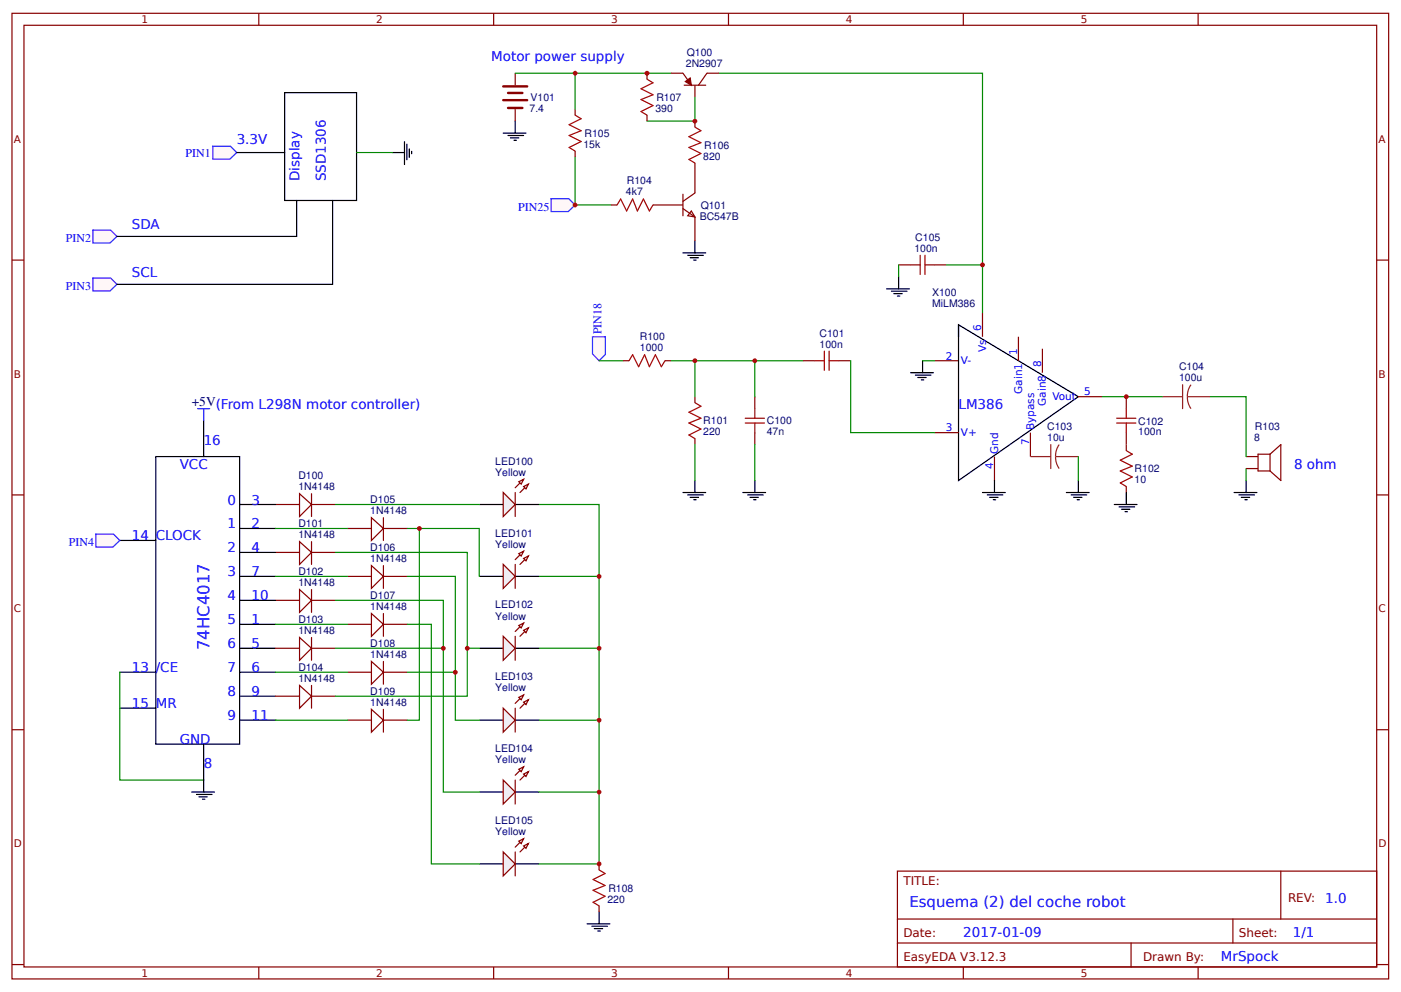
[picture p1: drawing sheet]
<svg xmlns="http://www.w3.org/2000/svg" width="312mm" height="221mm" viewBox="0 0 312 221" stroke-linecap="round" stroke-linejoin="round" font-family="sans-serif">
<g fill="none" stroke="#800" stroke-width=".27">
<path d="M2.7 3h306.4v214.9h-306.4zM5.3 5.6h301.1v209.7h-301.1zM57.6 3v2.6M109.9 3v2.6M162.2 3v2.6M214.4 3v2.6M266.7 3v2.6M2.7 57.9h2.6M306.4 57.9h2.7M138.7 80.3h1.3M148 80.3h1.4M154.7 88.3v1.3"/>
<path d="M154.7 97.6v1.4M168 88.3v2.7M168 96.3v2.7M2.7 110.2h2.6M306.4 110.2h2.7M2.7 162.4h2.6M306.4 162.4h2.7M199.8 193.9h106.6v21.4h-106.6zM285.1 193.9v10.7M2.7 214.7h2.6M57.6 215.3v2.6M109.9 215.3v2.6"/>
<path d="M162.2 215.3v2.6M199.8 204.6h106.6M199.8 209.9h106.6M214.4 215.3v2.6M251.8 209.9v5.4M266.7 215.3v2.6M274.4 204.6v5.3M306.4 214.7h2.7"/>
</g>
<path d="M140 80.3l.8-1.3 1.4 2.6 1.3-2.6 1.1 2.6 1.3-2.6 1.3 2.6 .8-1.3M154.7 89.6l1.3 .8-2.6 1.4 2.6 1.3-2.6 1.1 2.6 1.3-2.6 1.3 1.3 .8M165.9 94.2h4.3M165.9 93.1h4.3M168 91v2.1M168 94.2v2.1" fill="none" stroke="#a00000" stroke-width=".27"/>
<path d="M152 109.6h5.1M153.1 110.2h3.5M153.6 110.7h1.9M154.4 111.2h.6M154.7 107v2.6M165.4 109.6h5M166.4 110.2h3.5M167 110.7h1.8M167.8 111.2h.5M168 107v2.6" fill="none" stroke="#000" stroke-width=".27"/>
<path d="M149.4 80.3h5.3v8M154.7 80.3h13.3v8M154.7 99v8M168 99v8" fill="none" stroke="#080" stroke-width=".27"/>
<circle cx="154.7" cy="80.3" r=".53" fill="#c00"/>
<path d="M183.5 78.2v4.2M184.6 78.2v4.2M181.4 80.3h2.1M184.6 80.3h2.1" fill="none" stroke="#a00000" stroke-width=".27"/>
<path d="M178.7 80.3h2.7M186.7 80.3h2.7" fill="none" stroke="#800" stroke-width=".27"/>
<path d="M168 80.3h10.7" fill="none" stroke="#080" stroke-width=".27"/>
<circle cx="168" cy="80.3" r=".53" fill="#c00"/>
<path d="M114.7 16.3v2.7M114.7 24.3v2.7M218.7 69.6v5.4M226.7 75v5.3M232 77.6v5.4M208 80.3h5.4M208 96.3h5.4M229.4 96.3v5.3M240 88.3h5.4M250.7 88.3v2.7M250.7 96.3v2.7M221.4 101.6v5.4" fill="none" stroke="#800" stroke-width=".27"/>
<path d="M112 19.2h5.3M112 22.3h5.3M113.1 20.7h3.2M113.1 24h3.2" fill="none" stroke="#800" stroke-width=".53"/>
<path d="M258.7 88.3h4.5M263.2 85.6v5.4M264.3 88.3l.2 1.4 .6 1.3M264.3 88.3h5.1M265.1 85.6l-.6 1.3-.2 1.4" fill="none" stroke="#8d2323" stroke-width=".27"/>
<g fill="none" stroke="#000" stroke-width=".27">
<path d="M213.4 72.3v34.7l26.6-18.7-26.6-16v2.7M202.7 83h5.1M203.8 83.5h3.4M204.3 84h1.9M205.1 84.6h.5M205.4 80.3v2.7M218.7 109.6h5.1M219.8 110.2h3.4M220.3 110.7h1.9M221.1 111.2h.5M221.4 107v2.6M274.7 109.6h5.1"/>
<path d="M275.8 110.2h3.4M276.3 110.7h1.9M277.1 111.2h.5M277.4 107v2.6"/>
</g>
<path d="M189.4 80.3v16h18.6M205.4 80.3h2.6M245.4 88.3h13.3M277.4 104.3v2.7" fill="none" stroke="#080" stroke-width=".27"/>
<path d="M248.6 94.2h4.2M248.6 93.1h4.2M250.7 91v2.1M250.7 94.2v2.1" fill="none" stroke="#a00000" stroke-width=".27"/>
<circle cx="250.7" cy="88.3" r=".53" fill="#c00"/>
<path d="M250.7 100.3l1.3 .8-2.6 1.3 2.6 1.4-2.6 1 2.6 1.4-2.6 1.3 1.3 .8" fill="none" stroke="#a00000" stroke-width=".27"/>
<path d="M250.7 99v1.3M250.7 108.3v1.3" fill="none" stroke="#800" stroke-width=".27"/>
<path d="M237.4 109.6h5M238.4 110.2h3.5M239 110.7h1.8M239.8 111.2h.5M240 107v2.6M248 112.3h5.1M249.1 112.8h3.5M249.6 113.4h1.9M250.4 113.9h.6M250.7 109.6v2.7" fill="none" stroke="#000" stroke-width=".27"/>
<path d="M233.9 99v5.3M235.8 99l-.7 1.2-.1 1.4M229.4 101.6h4.5M235 101.6l.1 1.4 .7 1.3M235 101.6h5" fill="none" stroke="#8d2323" stroke-width=".27"/>
<path d="M240 101.6v5.4" fill="none" stroke="#080" stroke-width=".27"/>
<path d="M131.9 75l2.9-.1v4l-1.5 1.4-1.4-1.5z" fill="#fff7f8" stroke="#430aff" stroke-width=".27"/>
<path d="M202.7 59h2.1M204.8 56.8v4.3M205.9 59h2.1M205.9 56.8v4.3" fill="none" stroke="#a00000" stroke-width=".27"/>
<path d="M200 59h2.7M208 59h2.7M277.4 101.6h2.6M277.4 104.3h2.6M282.7 101.1l2.4-2.1v8l-2.4-2.2M282.7 101.1v3.7M282.7 101.1h-2.7v3.7h2.7" fill="none" stroke="#800" stroke-width=".27"/>
<path d="M197.4 64.3h5M198.4 64.8h3.5M199 65.4h1.8M199.8 65.9h.5M200 61.6v2.7" fill="none" stroke="#000" stroke-width=".27"/>
<path d="M269.4 88.3h8v13.3" fill="none" stroke="#080" stroke-width=".27"/>
<path d="M153.9 47l.8 1.3-1.6-.3z" fill="#fefefe" stroke="#800" stroke-width=".27"/>
<path d="M149.4 16.3h2.6l1.4 1.9M152.3 19h4.8M154.7 19v2.6M160 16.3h-2.6l-1.9 2.7M128 24.3v1.3M128 33.6v1.4M154.7 36.3v6.7l-2.7 1.8M154.7 27v1.3M136 45.6h1.4M145.4 45.6h6.6M152 46.4l2.7 1.9v5.3M152 43.2v4.8" fill="none" stroke="#800" stroke-width=".27"/>
<path d="M112 29.6h5.1M113.1 30.2h3.4M113.6 30.7h1.9M114.4 31.2h.5M114.7 27v2.6M152 56.3h5.1M153.1 56.8h3.5M153.6 57.4h1.9M154.4 57.9h.6M154.7 53.6v2.7" fill="none" stroke="#000" stroke-width=".27"/>
<path d="M128 25.6l1.3 .8-2.6 1.4 2.6 1.3-2.6 1.1 2.6 1.3-2.6 1.3 1.3 .8M154.7 28.3l1.3 .8-2.6 1.3 2.6 1.4-2.6 1 2.6 1.4-2.6 1.3 1.3 .8M137.4 45.6l.8-1.3 1.3 2.7 1.3-2.7 1.1 2.7 1.3-2.7 1.4 2.7 .8-1.4" fill="none" stroke="#a00000" stroke-width=".27"/>
<path d="M114.7 16.3h13.3v8M128 16.3h21.4M128 35v10.6h8M154.7 21.6v5.4h-10.7" fill="none" stroke="#080" stroke-width=".27"/>
<path d="M152.6 18.2l1-.8 .3 1.6z" fill="#800" stroke="#800" stroke-width=".27"/>
<circle cx="128" cy="16.3" r=".53" fill="#c00"/>
<path d="M122.6 44.2h4l1.4 1.4-1.5 1.5h-3.8z" fill="#fff7f8" stroke="#430aff" stroke-width=".27"/>
<circle cx="128" cy="45.6" r=".53" fill="#c00"/>
<path d="M160 16.3h58.7v53.3M210.7 59h8" fill="none" stroke="#080" stroke-width=".27"/>
<circle cx="218.7" cy="59" r=".53" fill="#c00"/>
<path d="M200 59v2.6" fill="none" stroke="#080" stroke-width=".27"/>
<path d="M144 17.6l1.4 .8-2.7 1.4 2.7 1.3-2.7 1.1 2.7 1.3-2.7 1.3 1.3 .8" fill="none" stroke="#a00000" stroke-width=".27"/>
<path d="M144 16.3v1.3M144 25.6v1.4" fill="none" stroke="#800" stroke-width=".27"/>
<g fill="#c00">
<circle cx="144" cy="16.3" r=".53"/>
<circle cx="154.7" cy="27" r=".53"/>
</g>
<path d="M133.3 80.3h5.4" fill="none" stroke="#080" stroke-width=".27"/>
<path d="M63.4 20.6h16v24h-16z" fill="none" stroke="#000" stroke-width=".27"/>
<path d="M47.3 32.6h4l1.4 1.4-1.5 1.4h-3.8z" fill="#fff7f8" stroke="#430aff" stroke-width=".27"/>
<path d="M52.7 34h10.7M87.4 34h2.6M90 31.6v5M90.6 32.1v3.5M91.1 33.2v1.8M91.6 33.7v.5" fill="none" stroke="#000" stroke-width=".27"/>
<path d="M79.4 34h8" fill="none" stroke="#080" stroke-width=".27"/>
<g fill="#fff7f8" stroke="#430aff" stroke-width=".27">
<path d="M20.6 51.2h4l1.4 1.4-1.5 1.5h-3.8z"/>
<path d="M20.6 61.9h4l1.4 1.4-1.5 1.5h-3.8z"/>
</g>
<g fill="none" stroke="#000" stroke-width=".27">
<path d="M66 44.6v8h-40M74 44.6v18.7h-48M45.3 93.6v8M34.7 101.6h18.6v64h-18.6zM53.3 112.3h8M53.3 117.6h8M26.7 120.3h8M53.3 123h8M53.3 128.3h8M53.3 133.6h8M53.3 139h8M26.7 149.6h8"/>
<path d="M26.7 157.6h8M53.3 144.3h8M53.3 149.6h8M53.3 155h8M45.3 165.6v8M53.3 160.3h8"/>
</g>
<path d="M44 91h2.7M45.3 91v2.6" fill="none" stroke="#00f" stroke-width=".27"/>
<path d="M21.3 118.9h4l1.4 1.4-1.6 1.5h-3.8z" fill="#fff7f8" stroke="#430aff" stroke-width=".27"/>
<path d="M26.7 149.6v24h18.6" fill="none" stroke="#080" stroke-width=".27"/>
<path d="M42.7 176.3h5M43.7 176.8h3.5M44.3 177.4h1.8M45.1 177.9h.5M45.3 173.6v2.7" fill="none" stroke="#000" stroke-width=".27"/>
<path d="M66.7 109.9l2.6 2.4-2.6 2.7z" fill="#fefefe" stroke="#800" stroke-width=".27"/>
<path d="M61.3 112.3h5.4M69.3 109.9v5.1M69.3 112.3h5.4" fill="none" stroke="#800" stroke-width=".27"/>
<path d="M66.7 120.6l2.6 2.4-2.6 2.6z" fill="#fefefe" stroke="#800" stroke-width=".27"/>
<path d="M61.3 123h5.4M69.3 120.6v5M69.3 123h5.4" fill="none" stroke="#800" stroke-width=".27"/>
<path d="M66.7 131.2l2.6 2.4-2.6 2.7z" fill="#fefefe" stroke="#800" stroke-width=".27"/>
<path d="M61.3 133.6h5.4M69.3 131.2v5.1M69.3 133.6h5.4" fill="none" stroke="#800" stroke-width=".27"/>
<path d="M66.7 141.9l2.6 2.4-2.6 2.7z" fill="#fefefe" stroke="#800" stroke-width=".27"/>
<path d="M61.3 144.3h5.4M69.3 141.9v5.1M69.3 144.3h5.4" fill="none" stroke="#800" stroke-width=".27"/>
<path d="M66.7 152.6l2.6 2.4-2.6 2.6z" fill="#fefefe" stroke="#800" stroke-width=".27"/>
<path d="M61.3 155h5.4M69.3 152.6v5M69.3 155h5.4" fill="none" stroke="#800" stroke-width=".27"/>
<path d="M82.7 115.2l2.6 2.4-2.6 2.7z" fill="#fefefe" stroke="#800" stroke-width=".27"/>
<path d="M77.3 117.6h5.4M85.3 115.2v5.1M85.3 117.6h5.4" fill="none" stroke="#800" stroke-width=".27"/>
<path d="M82.7 125.9l2.6 2.4-2.6 2.7z" fill="#fefefe" stroke="#800" stroke-width=".27"/>
<path d="M77.3 128.3h5.4M85.3 125.9v5.1M85.3 128.3h5.4" fill="none" stroke="#800" stroke-width=".27"/>
<path d="M82.7 136.6l2.6 2.4-2.6 2.6z" fill="#fefefe" stroke="#800" stroke-width=".27"/>
<path d="M77.3 139h5.4M85.3 136.6v5M85.3 139h5.4" fill="none" stroke="#800" stroke-width=".27"/>
<path d="M82.7 147.2l2.6 2.4-2.6 2.7z" fill="#fefefe" stroke="#800" stroke-width=".27"/>
<path d="M77.3 149.6h5.4M85.3 147.2v5.1M85.3 149.6h5.4" fill="none" stroke="#800" stroke-width=".27"/>
<path d="M82.7 157.9l2.6 2.4-2.6 2.7z" fill="#fefefe" stroke="#800" stroke-width=".27"/>
<path d="M85.3 157.9v5.1M77.3 160.3h5.4M85.3 160.3h5.4" fill="none" stroke="#800" stroke-width=".27"/>
<path d="M61.3 117.6h16M61.3 128.3h16M61.3 139h16M61.3 149.6h16M61.3 160.3h16" fill="none" stroke="#080" stroke-width=".27"/>
<path d="M106.7 112.3h5.3M114.7 112.3h5.3" fill="none" stroke="#000" stroke-width=".27"/>
<path d="M112 109.6l2.7 2.7-2.7 2.7z" fill="#efefef" stroke="#800" stroke-width=".27"/>
<path d="M116.5 106.7l-1.8 1.9M117.6 107.8l-1.9 1.8" fill="none" stroke="#800" stroke-width=".27"/>
<g fill="#efefef" stroke="#800" stroke-width=".27">
<path d="M116.5 108.3l1.1-.5-.5 1z"/>
<path d="M115.5 107.2l1-.5-.5 1.1z"/>
</g>
<path d="M114.7 109.6v5.4" fill="none" stroke="#800" stroke-width=".27"/>
<path d="M106.7 128.3h5.3M114.7 128.3h5.3" fill="none" stroke="#000" stroke-width=".27"/>
<path d="M112 125.6l2.7 2.7-2.7 2.7z" fill="#efefef" stroke="#800" stroke-width=".27"/>
<path d="M116.5 122.7l-1.8 1.9M117.6 123.8l-1.9 1.8" fill="none" stroke="#800" stroke-width=".27"/>
<g fill="#efefef" stroke="#800" stroke-width=".27">
<path d="M116.5 124.3l1.1-.5-.5 1z"/>
<path d="M115.5 123.2l1-.5-.5 1.1z"/>
</g>
<path d="M114.7 125.6v5.4" fill="none" stroke="#800" stroke-width=".27"/>
<path d="M106.7 144.3h5.3M114.7 144.3h5.3" fill="none" stroke="#000" stroke-width=".27"/>
<path d="M112 141.6l2.7 2.7-2.7 2.7z" fill="#efefef" stroke="#800" stroke-width=".27"/>
<path d="M116.5 138.7l-1.8 1.9M117.6 139.8l-1.9 1.8" fill="none" stroke="#800" stroke-width=".27"/>
<g fill="#efefef" stroke="#800" stroke-width=".27">
<path d="M116.5 140.3l1.1-.5-.5 1z"/>
<path d="M115.5 139.2l1-.5-.5 1.1z"/>
</g>
<path d="M114.7 141.6v5.4" fill="none" stroke="#800" stroke-width=".27"/>
<path d="M106.7 160.3h5.3M114.7 160.3h5.3" fill="none" stroke="#000" stroke-width=".27"/>
<path d="M112 157.6l2.7 2.7-2.7 2.7z" fill="#efefef" stroke="#800" stroke-width=".27"/>
<path d="M116.5 154.7l-1.8 1.9M117.6 155.8l-1.9 1.8" fill="none" stroke="#800" stroke-width=".27"/>
<g fill="#efefef" stroke="#800" stroke-width=".27">
<path d="M116.5 156.3l1.1-.5-.5 1z"/>
<path d="M115.5 155.2l1-.5-.5 1.1z"/>
</g>
<path d="M114.7 157.6v5.4" fill="none" stroke="#800" stroke-width=".27"/>
<path d="M106.7 176.3h5.3M114.7 176.3h5.3" fill="none" stroke="#000" stroke-width=".27"/>
<path d="M112 173.6l2.7 2.7-2.7 2.7z" fill="#efefef" stroke="#800" stroke-width=".27"/>
<path d="M116.5 170.7l-1.8 1.9M117.6 171.8l-1.9 1.8" fill="none" stroke="#800" stroke-width=".27"/>
<g fill="#efefef" stroke="#800" stroke-width=".27">
<path d="M116.5 172.3l1.1-.5-.5 1z"/>
<path d="M115.5 171.2l1-.5-.5 1.1z"/>
</g>
<path d="M114.7 173.6v5.4" fill="none" stroke="#800" stroke-width=".27"/>
<path d="M106.7 192.3h5.3M114.7 192.3h5.3" fill="none" stroke="#000" stroke-width=".27"/>
<path d="M112 189.6l2.7 2.7-2.7 2.7z" fill="#efefef" stroke="#800" stroke-width=".27"/>
<path d="M116.5 186.7l-1.8 1.9M117.6 187.8l-1.9 1.8" fill="none" stroke="#800" stroke-width=".27"/>
<g fill="#efefef" stroke="#800" stroke-width=".27">
<path d="M116.5 188.3l1.1-.5-.5 1.1z"/>
<path d="M115.5 187.3l1-.6-.5 1.1z"/>
</g>
<path d="M114.7 189.6v5.4M133.3 192.3v1.4M133.3 201.7v1.3" fill="none" stroke="#800" stroke-width=".27"/>
<path d="M133.3 193.7l1.4 .8-2.7 1.3 2.7 1.3-2.7 1.1 2.7 1.3-2.7 1.4 1.3 .8" fill="none" stroke="#a00000" stroke-width=".27"/>
<path d="M130.7 205.7h5.1M131.8 206.2h3.4M132.3 206.7h1.9M133.1 207.3h.5M133.3 203v2.7" fill="none" stroke="#000" stroke-width=".27"/>
<path d="M120 112.3h13.3v80h-13.3M120 128.3h13.3" fill="none" stroke="#080" stroke-width=".27"/>
<circle cx="133.3" cy="128.3" r=".53" fill="#c00"/>
<path d="M120 144.3h13.3" fill="none" stroke="#080" stroke-width=".27"/>
<circle cx="133.4" cy="144.3" r=".53" fill="#c00"/>
<path d="M120 160.3h13.3" fill="none" stroke="#080" stroke-width=".27"/>
<circle cx="133.3" cy="160.3" r=".53" fill="#c00"/>
<path d="M120 176.3h13.3" fill="none" stroke="#080" stroke-width=".27"/>
<g fill="#c00">
<circle cx="133.3" cy="176.3" r=".53"/>
<circle cx="133.3" cy="192.3" r=".53"/>
</g>
<path d="M74.7 112.3h32M74.7 123h29.3v21.3h2.7M74.7 133.6h24v42.7h8M90.7 128.3h10.6v32h5.4M90.7 139h5.3v53.3h10.7M74.7 144.3h24" fill="none" stroke="#080" stroke-width=".27"/>
<circle cx="98.7" cy="144.3" r=".53" fill="#c00"/>
<path d="M90.7 149.6h10.6" fill="none" stroke="#080" stroke-width=".27"/>
<circle cx="101.3" cy="149.6" r=".53" fill="#c00"/>
<path d="M104 144.3v10.7h-29.3" fill="none" stroke="#080" stroke-width=".27"/>
<circle cx="104" cy="144.3" r=".53" fill="#c00"/>
<path d="M90.7 117.6h16v10.7M93.3 117.6v42.7h-2.6" fill="none" stroke="#080" stroke-width=".27"/>
<circle cx="93.3" cy="117.6" r=".53" fill="#c00"/>
<text font-size="3.7" fill="#00f" x="46.6" y="144.7" transform="rotate(-90 46.6 144.7)">74HC4017</text>
<text font-size="3.3" fill="#00f" x="202.4" y="201.9">Esquema (2) del coche robot</text>
<g font-size="3" fill="#00f">
<text x="109.3" y="13.6">Motor power supply</text>
<text x="52.7" y="32">3.3V</text>
<text x="66.7" y="40.3" transform="rotate(-90 66.7 40.3)">Display</text>
<text x="72.6" y="40.4" transform="rotate(-90 72.6 40.4)">SSD1306</text>
<text x="29.3" y="51">SDA</text>
<text x="29.3" y="61.6">SCL</text>
<text x="213.4" y="91">LM386</text>
<text x="45.3" y="99">16</text>
<text x="40" y="104.3">VCC</text>
<text x="288" y="104.3">8 ohm</text>
<text x="50.7" y="112.3">0</text>
<text x="56" y="112.3">3</text>
<text x="50.7" y="117.6">1</text>
<text x="56" y="117.6">2</text>
<text x="29.3" y="120.3">14 CLOCK</text>
<text x="50.7" y="123">2</text>
<text x="56" y="123">4</text>
<text x="50.7" y="128.3">3</text>
<text x="56" y="128.3">7</text>
<text x="50.7" y="133.6">4</text>
<text x="56" y="133.6">10</text>
<text x="50.7" y="139">5</text>
<text x="56" y="139">1</text>
<text x="29.3" y="149.6">13 /CE</text>
<text x="50.7" y="144.3">6</text>
<text x="50.7" y="149.6">7</text>
<text x="56" y="144.3">5</text>
<text x="56" y="149.6">6</text>
<text x="50.7" y="155">8</text>
<text x="56" y="155">9</text>
<text x="29.3" y="157.6">15 MR</text>
<text x="50.7" y="160.3">9</text>
<text x="56" y="160.3">11</text>
<text x="40" y="165.6">GND</text>
<text x="45.3" y="171">8</text>
<text x="295" y="201.1">1.0</text>
<text x="214.4" y="208.6">2017-01-09</text>
<text x="287.8" y="208.6">1/1</text>
<text x="271.8" y="213.9">MrSpock</text>
</g>
<text font-size="3" fill="#000080" x="42.7" y="90.4">+5V(From L298N motor controller)</text>
<g font-size="2.7" fill="#00f">
<text x="41.3" y="35">PIN1</text>
<text x="115.3" y="47">PIN25</text>
<text x="14.7" y="53.9">PIN2</text>
<text x="14.7" y="64.6">PIN3</text>
<text x="133.9" y="74.4" transform="rotate(-90 133.9 74.4)">PIN18</text>
<text x="15.3" y="121.6">PIN4</text>
</g>
<g font-size="2.7" fill="#800">
<text x="201.1" y="197.1">TITLE:</text>
<text x="286.7" y="200.9">REV:</text>
<text x="201.1" y="208.6">Date:</text>
<text x="275.8" y="208.6">Sheet:</text>
<text x="201.1" y="213.9">EasyEDA V3.12.3</text>
<text x="254.4" y="213.9">Drawn By:</text>
</g>
<g font-size="2.3" fill="#800">
<text x="31.5" y="5.2">1</text>
<text x="83.7" y="5.2">2</text>
<text x="136" y="5.2">3</text>
<text x="188.3" y="5.2">4</text>
<text x="240.6" y="5.2">5</text>
<text x="3.1" y="31.8">A</text>
<text x="306.8" y="31.8">A</text>
<text x="3.1" y="84">B</text>
<text x="306.8" y="84">B</text>
<text x="3.1" y="136.3">C</text>
<text x="306.8" y="136.3">C</text>
<text x="3.1" y="188.6">D</text>
<text x="306.8" y="188.6">D</text>
<text x="31.5" y="217.5">1</text>
<text x="83.7" y="217.5">2</text>
<text x="136" y="217.5">3</text>
<text x="188.3" y="217.5">4</text>
<text x="240.6" y="217.5">5</text>
</g>
<g font-size="2.3" fill="#000080">
<text x="152.7" y="15">2N2907</text>
<text x="152.9" y="12.5">Q100</text>
<text x="118.1" y="22.5">V101</text>
<text x="146.1" y="22.5">R107</text>
<text x="117.9" y="25">7.4</text>
<text x="145.9" y="25">390</text>
<text x="129.9" y="33">15k</text>
<text x="130.1" y="30.5">R105</text>
<text x="156.6" y="35.7">820</text>
<text x="156.8" y="33.1">R106</text>
<text x="139.5" y="41">R104</text>
<text x="139.3" y="43.5">4k7</text>
<text x="156" y="46.5">Q101</text>
<text x="155.8" y="49">BC547B</text>
<text x="203.7" y="53.6">C105</text>
<text x="203.5" y="56">100n</text>
<text x="207.5" y="65.9">X100</text>
<text x="207.5" y="68.3">MiLM386</text>
<text x="142.4" y="75.8">R100</text>
<text x="182.4" y="77.4">100n</text>
<text x="182.4" y="74.9">C101</text>
<text x="142.4" y="78.2">1000</text>
<text x="262.4" y="82.4">C104</text>
<text x="262.4" y="84.8">100u</text>
<text x="156.6" y="94.5">R101</text>
<text x="170.7" y="94.5">C100</text>
<text x="233.1" y="95.8">C103</text>
<text x="253.4" y="94.5">C102</text>
<text x="279.3" y="95.7">R103</text>
<text x="156.6" y="96.9">220</text>
<text x="170.7" y="96.9">47n</text>
<text x="233.1" y="98.2">10u</text>
<text x="253.4" y="96.9">100n</text>
<text x="279.2" y="98.2">8</text>
<text x="66.4" y="106.6">D100</text>
<text x="110.2" y="105.9">Yellow</text>
<text x="110.2" y="103.4">LED100</text>
<text x="252.6" y="107.6">10</text>
<text x="252.6" y="105.2">R102</text>
<text x="66.4" y="109.1">1N4148</text>
<text x="82.4" y="112">D105</text>
<text x="66.4" y="119.8">1N4148</text>
<text x="66.4" y="117.3">D101</text>
<text x="82.4" y="114.4">1N4148</text>
<text x="110.2" y="119.4">LED101</text>
<text x="82.4" y="125.1">1N4148</text>
<text x="82.4" y="122.6">D106</text>
<text x="110.2" y="121.9">Yellow</text>
<text x="66.4" y="130.4">1N4148</text>
<text x="66.4" y="128">D102</text>
<text x="82.4" y="135.8">1N4148</text>
<text x="82.4" y="133.3">D107</text>
<text x="110.2" y="137.9">Yellow</text>
<text x="110.2" y="135.4">LED102</text>
<text x="66.4" y="141.1">1N4148</text>
<text x="66.4" y="138.6">D103</text>
<text x="82.4" y="144">D108</text>
<text x="66.4" y="149.3">D104</text>
<text x="82.4" y="146.4">1N4148</text>
<text x="66.4" y="151.8">1N4148</text>
<text x="82.4" y="154.7">D109</text>
<text x="110.2" y="153.9">Yellow</text>
<text x="110.2" y="151.5">LED103</text>
<text x="82.4" y="157.1">1N4148</text>
<text x="110.2" y="167.5">LED104</text>
<text x="110.2" y="169.9">Yellow</text>
<text x="110.2" y="185.9">Yellow</text>
<text x="110.2" y="183.5">LED105</text>
<text x="135.2" y="201">220</text>
<text x="135.4" y="198.5">R108</text>
</g>
<g font-size="2.3" fill="#00f">
<text x="218.4" y="73.6" transform="rotate(-90 218.4 73.6)">6</text>
<text x="210.5" y="80">2</text>
<text x="213.9" y="81.1">V-</text>
<text x="219.5" y="78.3" transform="rotate(-90 219.5 78.3)">Vs</text>
<text x="226.4" y="79" transform="rotate(-90 226.4 79)">1</text>
<text x="231.8" y="81.6" transform="rotate(-90 231.8 81.6)">8</text>
<text x="227.5" y="87.7" transform="rotate(-90 227.5 87.7)">Gain1</text>
<text x="234.3" y="89.1">Vout</text>
<text x="241.4" y="88">5</text>
<text x="230.2" y="95.8" transform="rotate(-90 230.2 95.8)">Bypass</text>
<text x="232.8" y="90.4" transform="rotate(-90 232.8 90.4)">Gain8</text>
<text x="210.5" y="96">3</text>
<text x="213.9" y="97.1">V+</text>
<text x="222.2" y="101.1" transform="rotate(-90 222.2 101.1)">Gnd</text>
<text x="229.1" y="99.1" transform="rotate(-90 229.1 99.1)">7</text>
<text x="221.1" y="104.5" transform="rotate(-90 221.1 104.5)">4</text>
</g>
</svg>
